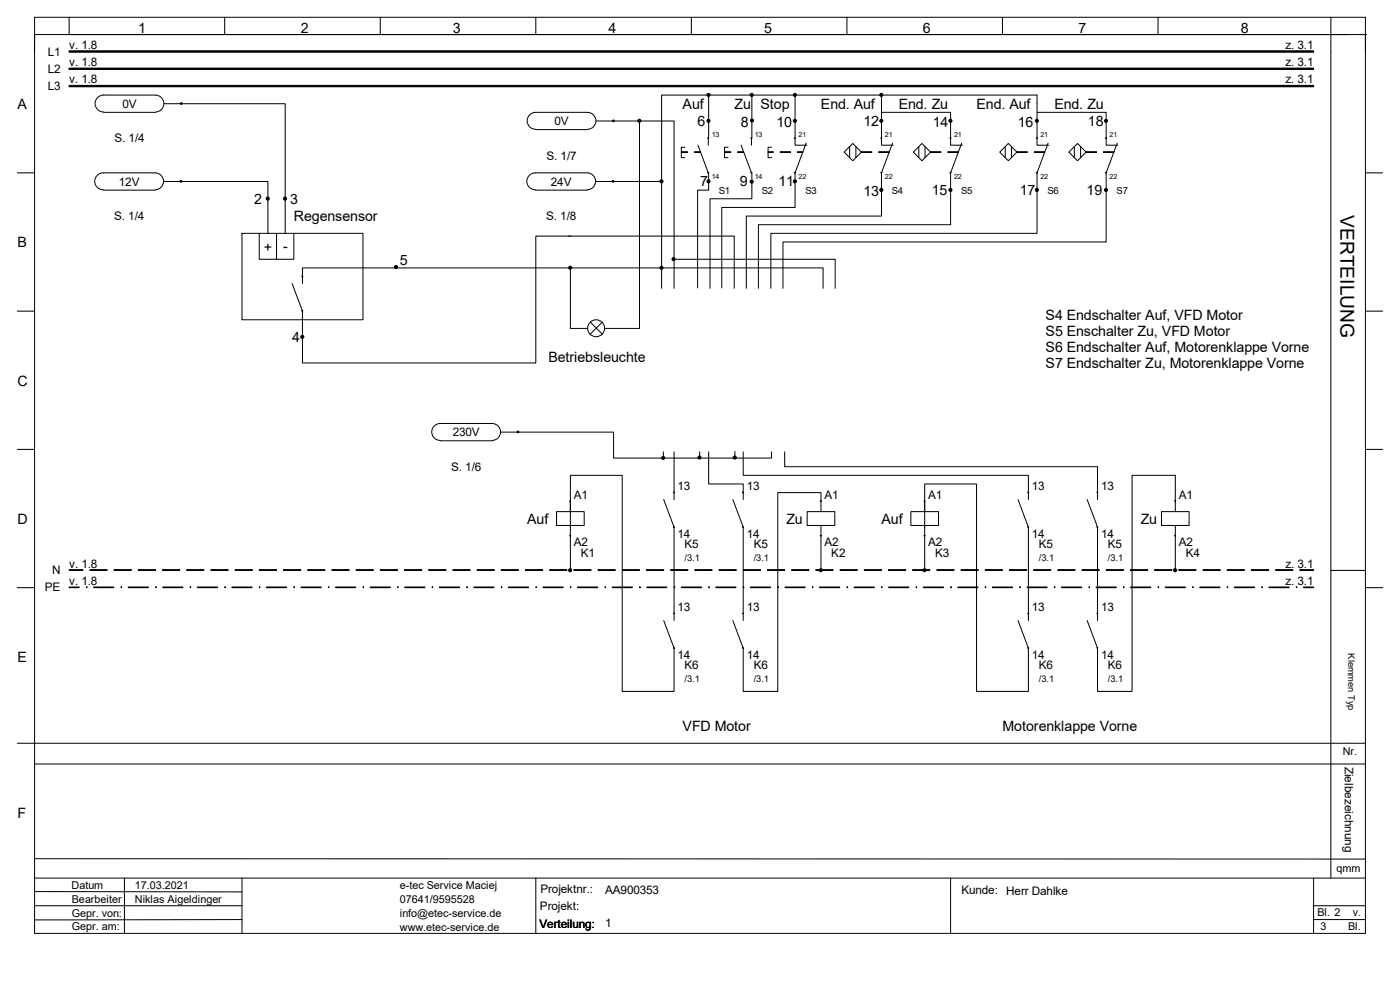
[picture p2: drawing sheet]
<svg xmlns="http://www.w3.org/2000/svg" width="297mm" height="210mm" viewBox="0 0 297 210" stroke-linecap="round" stroke-linejoin="round" font-family="sans-serif">
<g fill="#000" stroke="#000" stroke-width=".21">
<path d="M14.7 10.8h264v.3h-264z" fill-rule="evenodd"/>
<path d="M14.7 14.4h264v.3h-264z" fill-rule="evenodd"/>
<path d="M14.7 18.1h264v.3h-264z" fill-rule="evenodd"/>
<path d="M144.5 32.2h1.4v.1h-1.4z" fill-rule="evenodd"/>
<path d="M147.3 32.2h1.3v.1h-1.3z" fill-rule="evenodd"/>
<path d="M150.2 36.6h.1z" fill-rule="evenodd"/>
<path d="M150.2 29.2l.1 .1z" fill-rule="evenodd"/>
<path d="M153.7 32.2h1.3v.1h-1.3z" fill-rule="evenodd"/>
<path d="M156.5 32.2h1.2v.1h-1.2z" fill-rule="evenodd"/>
<path d="M159.3 36.6h.2z" fill-rule="evenodd"/>
<path d="M159.3 29.2l.2 .1z" fill-rule="evenodd"/>
<path d="M163 32.2h1.1v.1h-1.1z" fill-rule="evenodd"/>
<path d="M165.5 32.2h2.2v.1h-2.2z" fill-rule="evenodd"/>
<path d="M168.6 29.2l.1 .1z" fill-rule="evenodd"/>
<path d="M168.6 36.6h.1z" fill-rule="evenodd"/>
<path d="M169.2 32.2h1.1v.1h-1.1z" fill-rule="evenodd"/>
<path d="M182.8 32.2h2.2v.1h-2.2z" fill-rule="evenodd"/>
<path d="M186.4 32.2h2.2v.1h-2.2z" fill-rule="evenodd"/>
<path d="M186.9 29.2l.2 .1z" fill-rule="evenodd"/>
<path d="M186.9 36.6h.2z" fill-rule="evenodd"/>
<path d="M197.4 32.2h2.2v.1h-2.2z" fill-rule="evenodd"/>
<path d="M201.1 32.2h2.2v.1h-2.2z" fill-rule="evenodd"/>
<path d="M201.6 29.2l.1 .1z" fill-rule="evenodd"/>
<path d="M201.6 36.6h.1z" fill-rule="evenodd"/>
<path d="M215.8 32.2h2.2v.1h-2.2z" fill-rule="evenodd"/>
<path d="M219.4 32.2h2.2v.1h-2.2z" fill-rule="evenodd"/>
<path d="M219.9 29.2l.2 .1z" fill-rule="evenodd"/>
<path d="M219.9 36.6h.2z" fill-rule="evenodd"/>
<path d="M230.4 32.2h2.2v.1h-2.2z" fill-rule="evenodd"/>
<path d="M234.1 32.2h2.2v.1h-2.2z" fill-rule="evenodd"/>
<path d="M234.6 29.2l.1 .1z" fill-rule="evenodd"/>
<path d="M234.6 36.6h.1z" fill-rule="evenodd"/>
<path d="M64.1 58.6h.1z" fill-rule="evenodd"/>
<path d="M64.1 65.9l.1 .1z" fill-rule="evenodd"/>
<path d="M120.9 106.2l.2 .1z" fill-rule="evenodd"/>
<path d="M120.9 113.6h.2z" fill-rule="evenodd"/>
<path d="M142.9 104.4l.2 .1z" fill-rule="evenodd"/>
<path d="M142.9 111.8h.2z" fill-rule="evenodd"/>
<path d="M157.6 104.4l.1 .1z" fill-rule="evenodd"/>
<path d="M157.6 111.8h.1z" fill-rule="evenodd"/>
<path d="M174.1 106.2l.1 .1z" fill-rule="evenodd"/>
<path d="M174.1 113.6h.1z" fill-rule="evenodd"/>
<path d="M196.1 106.2l.1 .1z" fill-rule="evenodd"/>
<path d="M196.1 113.6h.1z" fill-rule="evenodd"/>
<path d="M218.1 104.4l.1 .1z" fill-rule="evenodd"/>
<path d="M218.1 111.8h.1z" fill-rule="evenodd"/>
<path d="M232.7 104.4l.2 .1z" fill-rule="evenodd"/>
<path d="M232.7 111.8h.2z" fill-rule="evenodd"/>
<path d="M249.2 106.2l.2 .1z" fill-rule="evenodd"/>
<path d="M249.2 113.6h.2z" fill-rule="evenodd"/>
<path d="M14.7 120.9h2.9v.1h-2.9z" fill-rule="evenodd"/>
<path d="M14.7 124.5h2.1v.2h-2.1z" fill-rule="evenodd"/>
<path d="M18.4 124.5v.2z" fill-rule="evenodd"/>
<path d="M19.1 120.9h3.6v.1h-3.6z" fill-rule="evenodd"/>
<path d="M19.9 124.5h4.2v.2h-4.2z" fill-rule="evenodd"/>
<path d="M24.2 120.9h3.7v.1h-3.7z" fill-rule="evenodd"/>
<path d="M25.7 124.5v.2z" fill-rule="evenodd"/>
<path d="M27.2 124.5h4.3v.2h-4.3z" fill-rule="evenodd"/>
<path d="M29.3 120.9h3.7v.1h-3.7z" fill-rule="evenodd"/>
<path d="M33 124.5l.1 .2z" fill-rule="evenodd"/>
<path d="M34.5 120.9h3.6v.1h-3.6z" fill-rule="evenodd"/>
<path d="M34.5 124.5h4.3v.2h-4.3z" fill-rule="evenodd"/>
<path d="M39.6 120.9h3.7v.1h-3.7z" fill-rule="evenodd"/>
<path d="M40.4 124.5v.2z" fill-rule="evenodd"/>
<path d="M41.9 124.5h4.2v.2h-4.2z" fill-rule="evenodd"/>
<path d="M44.7 120.9h3.7v.1h-3.7z" fill-rule="evenodd"/>
<path d="M47.7 124.5v.2z" fill-rule="evenodd"/>
<path d="M49.2 124.5h4.3v.2h-4.3z" fill-rule="evenodd"/>
<path d="M49.9 120.9h3.6v.1h-3.6z" fill-rule="evenodd"/>
<path d="M55 120.9h3.7v.1h-3.7z" fill-rule="evenodd"/>
<path d="M55 124.5l.1 .2z" fill-rule="evenodd"/>
<path d="M56.5 124.5h4.3v.2h-4.3z" fill-rule="evenodd"/>
<path d="M60.1 120.9h3.7v.1h-3.7z" fill-rule="evenodd"/>
<path d="M62.4 124.5v.2z" fill-rule="evenodd"/>
<path d="M63.9 124.5h4.2v.2h-4.2z" fill-rule="evenodd"/>
<path d="M65.3 120.9h3.6v.1h-3.6z" fill-rule="evenodd"/>
<path d="M69.7 124.5v.2z" fill-rule="evenodd"/>
<path d="M70.4 120.9h3.7v.1h-3.7z" fill-rule="evenodd"/>
<path d="M71.2 124.5h4.3v.2h-4.3z" fill-rule="evenodd"/>
<path d="M75.5 120.9h3.7v.1h-3.7z" fill-rule="evenodd"/>
<path d="M77 124.5l.1 .2z" fill-rule="evenodd"/>
<path d="M78.5 124.5h4.3v.2h-4.3z" fill-rule="evenodd"/>
<path d="M80.7 120.9h3.6v.1h-3.6z" fill-rule="evenodd"/>
<path d="M84.4 124.5v.2z" fill-rule="evenodd"/>
<path d="M85.8 120.9h3.7v.1h-3.7z" fill-rule="evenodd"/>
<path d="M85.9 124.5h4.2v.2h-4.2z" fill-rule="evenodd"/>
<path d="M90.9 120.9h3.7v.1h-3.7z" fill-rule="evenodd"/>
<path d="M91.7 124.5v.2z" fill-rule="evenodd"/>
<path d="M93.2 124.5h4.3v.2h-4.3z" fill-rule="evenodd"/>
<path d="M96.1 120.9h3.6v.1h-3.6z" fill-rule="evenodd"/>
<path d="M99 124.5l.1 .2z" fill-rule="evenodd"/>
<path d="M100.5 124.5h4.3v.2h-4.3z" fill-rule="evenodd"/>
<path d="M101.2 120.9h3.7v.1h-3.7z" fill-rule="evenodd"/>
<path d="M106.3 120.9h3.7v.1h-3.7z" fill-rule="evenodd"/>
<path d="M106.4 124.5v.2z" fill-rule="evenodd"/>
<path d="M107.9 124.5h4.2v.2h-4.2z" fill-rule="evenodd"/>
<path d="M111.5 120.9h3.6v.1h-3.6z" fill-rule="evenodd"/>
<path d="M113.7 124.5v.2z" fill-rule="evenodd"/>
<path d="M115.2 124.5h4.3v.2h-4.3z" fill-rule="evenodd"/>
<path d="M116.6 120.9h3.7v.1h-3.7z" fill-rule="evenodd"/>
<path d="M121 124.5l.1 .2z" fill-rule="evenodd"/>
<path d="M121.7 120.9h3.7v.1h-3.7z" fill-rule="evenodd"/>
<path d="M122.5 124.5h4.3v.2h-4.3z" fill-rule="evenodd"/>
<path d="M126.9 120.9h3.6v.1h-3.6z" fill-rule="evenodd"/>
<path d="M128.4 124.5v.2z" fill-rule="evenodd"/>
<path d="M129.9 124.5h4.2v.2h-4.2z" fill-rule="evenodd"/>
<path d="M132 120.9h3.7v.1h-3.7z" fill-rule="evenodd"/>
<path d="M135.7 124.5v.2z" fill-rule="evenodd"/>
<path d="M137.1 120.9h3.7v.1h-3.7z" fill-rule="evenodd"/>
<path d="M137.2 124.5h4.3v.2h-4.3z" fill-rule="evenodd"/>
<path d="M142.3 120.9h3.6v.1h-3.6z" fill-rule="evenodd"/>
<path d="M142.9 130.1h.2z" fill-rule="evenodd"/>
<path d="M142.9 137.4l.2 .1z" fill-rule="evenodd"/>
<path d="M143 124.5l.1 .2z" fill-rule="evenodd"/>
<path d="M144.5 124.5h4.3v.2h-4.3z" fill-rule="evenodd"/>
<path d="M147.4 120.9h3.7v.1h-3.7z" fill-rule="evenodd"/>
<path d="M150.4 124.5v.2z" fill-rule="evenodd"/>
<path d="M151.9 124.5h4.2v.2h-4.2z" fill-rule="evenodd"/>
<path d="M152.5 120.9h3.7v.1h-3.7z" fill-rule="evenodd"/>
<path d="M157.7 120.9h3.6v.1h-3.6z" fill-rule="evenodd"/>
<path d="M157.6 130.1h.1z" fill-rule="evenodd"/>
<path d="M157.6 137.4l.1 .1z" fill-rule="evenodd"/>
<path d="M157.7 124.5v.2z" fill-rule="evenodd"/>
<path d="M159.2 124.5h4.3v.2h-4.3z" fill-rule="evenodd"/>
<path d="M162.8 120.9h3.7v.1h-3.7z" fill-rule="evenodd"/>
<path d="M165 124.5l.1 .2z" fill-rule="evenodd"/>
<path d="M166.5 124.5h4.3v.2h-4.3z" fill-rule="evenodd"/>
<path d="M167.9 120.9h3.7v.1h-3.7z" fill-rule="evenodd"/>
<path d="M172.4 124.5v.2z" fill-rule="evenodd"/>
<path d="M173.1 120.9h3.6v.1h-3.6z" fill-rule="evenodd"/>
<path d="M173.9 124.5h4.2v.2h-4.2z" fill-rule="evenodd"/>
<path d="M178.2 120.9h3.7v.1h-3.7z" fill-rule="evenodd"/>
<path d="M179.7 124.5v.2z" fill-rule="evenodd"/>
<path d="M181.2 124.5h4.3v.2h-4.3z" fill-rule="evenodd"/>
<path d="M183.3 120.9h3.7v.1h-3.7z" fill-rule="evenodd"/>
<path d="M187 124.5l.1 .2z" fill-rule="evenodd"/>
<path d="M188.5 120.9h3.6v.1h-3.6z" fill-rule="evenodd"/>
<path d="M188.5 124.5h4.3v.2h-4.3z" fill-rule="evenodd"/>
<path d="M193.6 120.9h3.7v.1h-3.7z" fill-rule="evenodd"/>
<path d="M194.4 124.5v.2z" fill-rule="evenodd"/>
<path d="M195.9 124.5h4.2v.2h-4.2z" fill-rule="evenodd"/>
<path d="M198.7 120.9h3.7v.1h-3.7z" fill-rule="evenodd"/>
<path d="M201.7 124.5v.2z" fill-rule="evenodd"/>
<path d="M203.2 124.5h4.3v.2h-4.3z" fill-rule="evenodd"/>
<path d="M203.9 120.9h3.6v.1h-3.6z" fill-rule="evenodd"/>
<path d="M209 120.9h3.7v.1h-3.7z" fill-rule="evenodd"/>
<path d="M209 124.5l.1 .2z" fill-rule="evenodd"/>
<path d="M210.5 124.5h4.3v.2h-4.3z" fill-rule="evenodd"/>
<path d="M214.1 120.9h3.7v.1h-3.7z" fill-rule="evenodd"/>
<path d="M216.4 124.5v.2z" fill-rule="evenodd"/>
<path d="M217.9 124.5h4.2v.2h-4.2z" fill-rule="evenodd"/>
<path d="M218.1 130.1h.1z" fill-rule="evenodd"/>
<path d="M218.1 137.4l.1 .1z" fill-rule="evenodd"/>
<path d="M219.3 120.9h3.6v.1h-3.6z" fill-rule="evenodd"/>
<path d="M223.7 124.5v.2z" fill-rule="evenodd"/>
<path d="M224.4 120.9h3.7v.1h-3.7z" fill-rule="evenodd"/>
<path d="M225.2 124.5h4.3v.2h-4.3z" fill-rule="evenodd"/>
<path d="M229.5 120.9h3.7v.1h-3.7z" fill-rule="evenodd"/>
<path d="M231 124.5l.1 .2z" fill-rule="evenodd"/>
<path d="M232.5 124.5h4.3v.2h-4.3z" fill-rule="evenodd"/>
<path d="M232.7 130.1h.2z" fill-rule="evenodd"/>
<path d="M232.7 137.4l.2 .1z" fill-rule="evenodd"/>
<path d="M234.7 120.9h3.6v.1h-3.6z" fill-rule="evenodd"/>
<path d="M238.4 124.5v.2z" fill-rule="evenodd"/>
<path d="M239.8 120.9h3.7v.1h-3.7z" fill-rule="evenodd"/>
<path d="M239.9 124.5h4.2v.2h-4.2z" fill-rule="evenodd"/>
<path d="M244.9 120.9h3.7v.1h-3.7z" fill-rule="evenodd"/>
<path d="M245.7 124.5v.2z" fill-rule="evenodd"/>
<path d="M247.2 124.5h4.3v.2h-4.3z" fill-rule="evenodd"/>
<path d="M250.1 120.9h3.6v.1h-3.6z" fill-rule="evenodd"/>
<path d="M253 124.5l.1 .2z" fill-rule="evenodd"/>
<path d="M254.6 124.5h4.2v.2h-4.2z" fill-rule="evenodd"/>
<path d="M255.2 120.9h3.7v.1h-3.7z" fill-rule="evenodd"/>
<path d="M260.3 120.9h3.7v.1h-3.7z" fill-rule="evenodd"/>
<path d="M260.4 124.5v.2z" fill-rule="evenodd"/>
<path d="M261.9 124.5h4.2v.2h-4.2z" fill-rule="evenodd"/>
<path d="M265.5 120.9h3.6v.1h-3.6z" fill-rule="evenodd"/>
<path d="M267.7 124.5v.2z" fill-rule="evenodd"/>
<path d="M269.2 124.5h4.3v.2h-4.3z" fill-rule="evenodd"/>
<path d="M270.6 120.9h3.7v.1h-3.7z" fill-rule="evenodd"/>
<path d="M275 124.5l.1 .2z" fill-rule="evenodd"/>
<path d="M275.7 120.9h3v.1h-3z" fill-rule="evenodd"/>
<path d="M276.6 124.5h2.1v.2h-2.1z" fill-rule="evenodd"/>
<circle cx="38.4" cy="38.5" r=".18"/>
<circle cx="38.5" cy="22" r=".18"/>
<circle cx="130.1" cy="38.5" r=".18"/>
<circle cx="130.1" cy="25.6" r=".18"/>
<circle cx="135.6" cy="25.6" r=".33"/>
<circle cx="140.3" cy="38.5" r=".33"/>
<circle cx="150.3" cy="20.1" r=".33"/>
<circle cx="150.3" cy="38.5" r=".33"/>
<circle cx="150.3" cy="25.6" r=".33"/>
<circle cx="159.5" cy="38.5" r=".33"/>
<circle cx="159.5" cy="20.1" r=".33"/>
<circle cx="159.5" cy="25.6" r=".33"/>
<circle cx="168.6" cy="38.5" r=".33"/>
<circle cx="168.6" cy="25.6" r=".33"/>
<circle cx="168.6" cy="20.1" r=".33"/>
<circle cx="187" cy="20.1" r=".33"/>
<circle cx="187" cy="25.6" r=".33"/>
<circle cx="201.6" cy="25.6" r=".33"/>
<circle cx="220" cy="25.6" r=".33"/>
<circle cx="234.6" cy="25.6" r=".33"/>
<circle cx="56.8" cy="42.1" r=".33"/>
<circle cx="60.5" cy="42.1" r=".33"/>
<circle cx="84" cy="56.7" r=".33"/>
<circle cx="121" cy="56.8" r=".33"/>
<circle cx="140.3" cy="56.8" r=".33"/>
<circle cx="142.9" cy="55" r=".33"/>
<circle cx="187" cy="40.3" r=".33"/>
<circle cx="201.6" cy="40.3" r=".33"/>
<circle cx="220" cy="40.3" r=".33"/>
<circle cx="234.6" cy="40.3" r=".33"/>
<circle cx="64.1" cy="71.5" r=".33"/>
<circle cx="109.9" cy="91.6" r=".18"/>
<circle cx="140.7" cy="97.1" r=".33"/>
<circle cx="148.4" cy="97.1" r=".33"/>
<circle cx="155.9" cy="97.1" r=".33"/>
<circle cx="121" cy="121" r=".33"/>
<circle cx="174.1" cy="121" r=".33"/>
<circle cx="196.1" cy="121" r=".33"/>
<circle cx="249.3" cy="121" r=".33"/>
</g>
<g fill="none" stroke="#000" stroke-width=".21">
<path d="M7.3 7.3h282.4v190.7h-282.4zM7.3 11v-7.3h282.4v7.3M14.7 3.7v3.6h271.3M14.7 10.9h264M14.7 14.6h264M14.7 18.3h264M44 7.3h.1M47.7 3.7v3.6M80.7 3.7v3.6M113.7 3.7v3.6M146.7 3.7v3.6M179.7 3.7v3.6"/>
<path d="M212.7 3.7v3.6M245.7 3.7v3.6M282.3 3.7v182.6M289.7 7.3h.1M3.7 36.7h3.6M22 23.8a1.8 1.8 0 0 1-1.8-1.8 1.8 1.8 0 0 1 1.8-1.8h11a1.8 1.8 0 0 1 1.8 1.8 1.8 1.8 0 0 1-1.8 1.8M22 23.8h11M34.8 38.5h3.6M34.8 22h25.7v27.5M38.5 38.5h18.3v11M113.7 27.4a1.8 1.8 0 0 1-1.9-1.8 1.8 1.8 0 0 1 1.9-1.8h11a1.8 1.8 0 0 1 1.7 1.8 1.8 1.8 0 0 1-1.7 1.8M113.7 27.5h11"/>
<path d="M126.4 38.5h3.7M126.5 25.7h16.5v35.5M130.2 38.5h10.2v22.7M135.7 25.7v44h-7.4M145.3 31.2h-.8v2.2h.8M148.1 30.8l2.2 5.9M150.3 29.3v1.5M150.3 36.7v3.6h-2.3v20.8M150.3 20.2v9.1M154.4 31.2h-.7v2.2h.7M157.2 30.8l2.2 5.9M159.4 29.3v1.5"/>
<path d="M159.5 36.7v5.5h-8.9v19M159.5 20.2v9.1M163.7 31.2h-.7v2.2h.7M168.7 20.2v10.6h2.5M171 30.4l-2.3 6.3v7.3h-15.6v17.1M180.3 31.1v2.3M180.9 30.4l1.9 1.9-1.9 1.8-1.8-1.8zM181.6 31.1v2.3M187 23.8h14.7v7h2.5M187 20.2v10.6h2.5M189.4 30.4l-2.4 6.3v9.1h-28.7v15.4M194.9 31.1v2.3"/>
<path d="M195.6 30.4l1.8 1.9-1.8 1.8-1.8-1.8zM196.2 31.1v2.3M204 30.4l-2.3 6.3v11h-40.8v13.5M213.3 31.1v2.3M213.9 30.4l1.9 1.9-1.9 1.8-1.8-1.8zM214.6 31.1v2.3M220 23.8h14.7v7h2.5M222.4 30.4l-2.4 6.3v12.8h-56.5v11.7M222.5 30.8h-2.5v-10.6h-79.6v18.3M227.9 31.1v2.3M228.6 30.4l1.8 1.9-1.8 1.8-1.8-1.8zM229.2 31.1v2.3"/>
<path d="M237 30.4l-2.3 6.3v14.6h-68.6v9.9M289.7 36.7h3.6M21.9 40.3h11M32.9 40.3a1.8 1.8 0 0 0 1.8-1.8 1.8 1.8 0 0 0-1.8-1.8h-11a1.8 1.8 0 0 0-1.8 1.8 1.8 1.8 0 0 0 1.8 1.8M51.3 49.5h25.7v18.3h-25.7zM55 49.5v5.5h3.7v-5.5M62.3 49.5v5.5h-3.6M113.6 40.3h11M120.6 50.1h35.2v11.1M121 56.8v12.9h3.7M121.2 50.1h-7.5v26.9h-49.5v-11l-2.2-5.9M124.6 40.3a1.8 1.8 0 0 0 1.8-1.8 1.8 1.8 0 0 0-1.8-1.8h-11a1.8 1.8 0 0 0-1.8 1.8 1.8 1.8 0 0 0 1.8 1.8"/>
<path d="M143 55h34.2v6.2M3.7 66h3.6M64.2 60.1v-3.3h110.4v4.4M125.3 68.3l2.5 2.6M127.8 68.3l-2.6 2.6M289.7 66h3.6M3.7 95.3h3.6M93.4 93.5h11M104.4 93.4a1.8 1.8 0 0 0 1.8-1.8 1.8 1.8 0 0 0-1.8-1.8h-11a1.8 1.8 0 0 0-1.8 1.8 1.8 1.8 0 0 0 1.8 1.8M106.3 91.7h3.6M110 91.7h20.2v5.5h10.5v-1.3M143 95.9v10.1"/>
<path d="M148.4 95.9v1.3h-7.7M150.3 95.9v6.8h7.4v3.3M155.9 95.8v1.4h-7.5M157.7 95.9v4.9h60.5v5.2M163.7 95.9v1.3h-7.9M166.5 95.9v3.1h66.3v7M289.7 95.3h3.6M118.1 108.5h5.8v3h-5.8zM121 111.8v-11h11v45.9h11v-9.2l-2.2-5.9M121 106.3v2.2M121 111.5v9.5M140.8 106l2.2 5.8v19.8"/>
<path d="M155.5 106l2.2 5.8v19.8M171.2 108.5h5.9v3h-5.9zM174.2 108.5v-4h-9.2v42.2h-7.3v-9.2l-2.2-5.9M174.2 111.5v9.5M193.2 108.5h5.9v3h-5.9zM196.2 111.8v-9.1h11v44h11v-9.2l-2.2-5.9M196.2 106.3v2.2M196.2 111.5v9.5M216 106l2.2 5.8v19.8M230.6 106l2.2 5.8v19.8M246.4 108.5h5.9v3h-5.9zM249.3 108.5v-7.7h-9.1v45.9h-7.4v-9.2l-2.2-5.9"/>
<path d="M249.3 111.5v9.5M3.7 124.7h3.6M282.3 121h7.4M289.7 124.7h3.6M3.7 157.7h286M7.3 162.1h282.4M7.3 186.3h282.3M7.3 182.2h282.4M7.3 192.1h44M7.3 189.1l44 .1M26.4 186.3v11.7M51.3 195.1h-43.9"/>
<path d="M51.3 186.3v11.7M113.7 186.3v11.7M201.7 186.3v11.7M278.7 195.1h11M278.7 192.1h11.1M278.7 186.3v11.7"/>
<circle cx="126.5" cy="69.6" r="1.8"/>
</g>
<text font-size="4.1" x="284.4" y="45.7" transform="rotate(90 284.4 45.7)">VERTEILUNG</text>
<g font-size="3">
<text x="29.3" y="7">1</text>
<text x="63.8" y="7">2</text>
<text x="96.1" y="7">3</text>
<text x="129.1" y="7">4</text>
<text x="162.1" y="7">5</text>
<text x="195.8" y="7">6</text>
<text x="228.8" y="7">7</text>
<text x="263.3" y="7">8</text>
<text x="3.7" y="23.1">A</text>
<text x="144.8" y="23.1">Auf</text>
<text x="155.8" y="23.1">Zu Stop</text>
<text x="174.2" y="23.1">End. Auf</text>
<text x="190.7" y="23.1">End. Zu</text>
<text x="207.2" y="23.1">End. Auf</text>
<text x="223.7" y="23.1">End. Zu</text>
<text x="148" y="26.8">6</text>
<text x="157.1" y="26.8">8</text>
<text x="164.7" y="27">10</text>
<text x="183.2" y="26.7">12</text>
<text x="197.9" y="26.9">14</text>
<text x="215.9" y="26.9">16</text>
<text x="230.8" y="26.8">18</text>
<text x="148.5" y="39.5">7</text>
<text x="156.9" y="39.5">9</text>
<text x="165.1" y="39.5">11</text>
<text x="183.2" y="41.5">13</text>
<text x="197.7" y="41.4">15</text>
<text x="216.3" y="41.4">17</text>
<text x="230.5" y="41.4">19</text>
<text x="53.9" y="43.3">2</text>
<text x="61.6" y="43.3">3</text>
<text x="62.4" y="46.9">Regensensor</text>
<text x="3.7" y="52.5">B</text>
<text x="56" y="53.4">+</text>
<text x="60.1" y="53.2">-</text>
<text x="84.8" y="56.3">5</text>
<text x="221.8" y="67.8">S4 Endschalter Auf, VFD Motor</text>
<text x="221.8" y="71.2">S5 Enschalter Zu, VFD Motor</text>
<text x="62" y="72.6">4</text>
<text x="116.3" y="76.9">Betriebsleuchte</text>
<text x="221.8" y="74.6">S6 Endschalter Auf, Motorenklappe Vorne</text>
<text x="221.8" y="78">S7 Endschalter Zu, Motorenklappe Vorne</text>
<text x="3.7" y="81.8">C</text>
<text x="3.7" y="111.1">D</text>
<text x="111.8" y="111.1">Auf</text>
<text x="166.8" y="111.1">Zu</text>
<text x="187" y="111.1">Auf</text>
<text x="242" y="111.1">Zu</text>
<text x="3.7" y="140.4">E</text>
<text x="144.8" y="155.1">VFD Motor</text>
<text x="212.7" y="155.1">Motorenklappe Vorne</text>
<text x="3.7" y="173.4">F</text>
</g>
<g font-size="2.5">
<text x="10.1" y="11.8">L1</text>
<text x="14.7" y="10.4">v. 1.8</text>
<text x="272.7" y="10.4">z. 3.1</text>
<text x="10.1" y="15.5">L2</text>
<text x="14.7" y="14.1">v. 1.8</text>
<text x="14.7" y="17.7">v. 1.8</text>
<text x="272.7" y="14.1">z. 3.1</text>
<text x="272.7" y="17.7">z. 3.1</text>
<text x="10.1" y="19.1">L3</text>
<text x="26" y="22.9">0V</text>
<text x="117.6" y="26.5">0V</text>
<text x="24.3" y="30.2">S. 1/4</text>
<text x="116" y="33.9">S. 1/7</text>
<text x="25.2" y="39.4">12V</text>
<text x="116.9" y="39.4">24V</text>
<text x="24.2" y="46.7">S. 1/4</text>
<text x="115.9" y="46.7">S. 1/8</text>
<text x="96.1" y="92.5">230V</text>
<text x="95.7" y="99.9">S. 1/6</text>
<text x="121.8" y="105.8">A1</text>
<text x="143.7" y="104">13</text>
<text x="158.4" y="104">13</text>
<text x="174.9" y="105.8">A1</text>
<text x="196.9" y="105.8">A1</text>
<text x="218.9" y="104">13</text>
<text x="233.6" y="104">13</text>
<text x="250.1" y="105.8">A1</text>
<text x="121.8" y="115.9">A2</text>
<text x="123.2" y="118.2">K1</text>
<text x="143.7" y="114.1">14</text>
<text x="145.2" y="116.3">K5</text>
<text x="158.4" y="114.1">14</text>
<text x="159.9" y="116.3">K5</text>
<text x="174.9" y="115.9">A2</text>
<text x="176.4" y="118.2">K2</text>
<text x="196.9" y="115.9">A2</text>
<text x="198.4" y="118.2">K3</text>
<text x="218.9" y="114.1">14</text>
<text x="220.4" y="116.3">K5</text>
<text x="233.6" y="114.1">14</text>
<text x="235" y="116.3">K5</text>
<text x="250.1" y="115.9">A2</text>
<text x="251.5" y="118.2">K4</text>
<text x="9.5" y="125.5">PE</text>
<text x="11" y="121.8">N</text>
<text x="14.7" y="120.4">v. 1.8</text>
<text x="14.7" y="124">v. 1.8</text>
<text x="272.7" y="120.4">z. 3.1</text>
<text x="272.7" y="124">z. 3.1</text>
<text x="143.7" y="129.6">13</text>
<text x="158.4" y="129.6">13</text>
<text x="218.9" y="129.6">13</text>
<text x="233.6" y="129.6">13</text>
<text x="143.7" y="139.7">14</text>
<text x="145.2" y="142">K6</text>
<text x="158.4" y="139.7">14</text>
<text x="159.9" y="142">K6</text>
<text x="218.9" y="139.7">14</text>
<text x="220.4" y="142">K6</text>
<text x="233.6" y="139.7">14</text>
<text x="235" y="142">K6</text>
<text x="285.3" y="162.6" transform="rotate(90 285.3 162.6)">Zielbezeichnung</text>
<text x="114.6" y="189.4">Projektnr.:</text>
<text x="128.4" y="189.6">AA900353</text>
<text x="204" y="189.6">Kunde:</text>
<text x="213.5" y="189.8">Herr Dahlke</text>
<text x="114.5" y="196.9">Verteilung:</text>
<text x="114.6" y="193">Projekt:</text>
<text x="128.4" y="196.6">1</text>
</g>
<g font-size="2.3">
<text x="284.9" y="160.2">Nr.</text>
<text x="283.5" y="185.1">qmm</text>
<text x="15.2" y="188.7">Datum</text>
<text x="15.2" y="191.6">Bearbeiter</text>
<text x="28.6" y="188.6">17.03.2021</text>
<text x="28.6" y="191.5">Niklas Aigeldinger</text>
<text x="84.8" y="188.7">e-tec Service Maciej</text>
<text x="84.8" y="191.6">07641/9595528</text>
<text x="15.2" y="194.6">Gepr. von:</text>
<text x="15.2" y="197.4">Gepr. am:</text>
<text x="84.8" y="194.6">info@etec-service.de</text>
<text x="84.8" y="197.5">www.etec-service.de</text>
<text x="279.5" y="194.4">Bl. 2</text>
<text x="280.2" y="197.4">3</text>
<text x="286" y="197.4">Bl.</text>
<text x="287" y="194.4">v.</text>
</g>
<g font-size="2">
<text x="152.5" y="41.1">S1</text>
<text x="161.6" y="41.1">S2</text>
<text x="170.9" y="41.1">S3</text>
<text x="189.2" y="41.1">S4</text>
<text x="203.9" y="41.1">S5</text>
<text x="222.2" y="41.1">S6</text>
<text x="236.9" y="41.1">S7</text>
<text x="145.2" y="119.1">/3.1</text>
<text x="159.9" y="119.1">/3.1</text>
<text x="220.4" y="119.1">/3.1</text>
<text x="235" y="119.1">/3.1</text>
<text x="286" y="138.6" transform="rotate(90 286 138.6)">Klemmen Typ</text>
<text x="145.2" y="144.8">/3.1</text>
<text x="159.9" y="144.8">/3.1</text>
<text x="220.4" y="144.8">/3.1</text>
<text x="235" y="144.8">/3.1</text>
</g>
<g font-size="1.5">
<text x="151" y="29">13</text>
<text x="160.1" y="29">13</text>
<text x="169.4" y="29">21</text>
<text x="187.7" y="29">21</text>
<text x="202.4" y="29">21</text>
<text x="220.7" y="29">21</text>
<text x="235.4" y="29">21</text>
<text x="151" y="38">14</text>
<text x="160.1" y="38">14</text>
<text x="169.4" y="38">22</text>
<text x="187.7" y="38">22</text>
<text x="202.4" y="38">22</text>
<text x="220.7" y="38">22</text>
<text x="235.4" y="38">22</text>
</g>
</svg>
